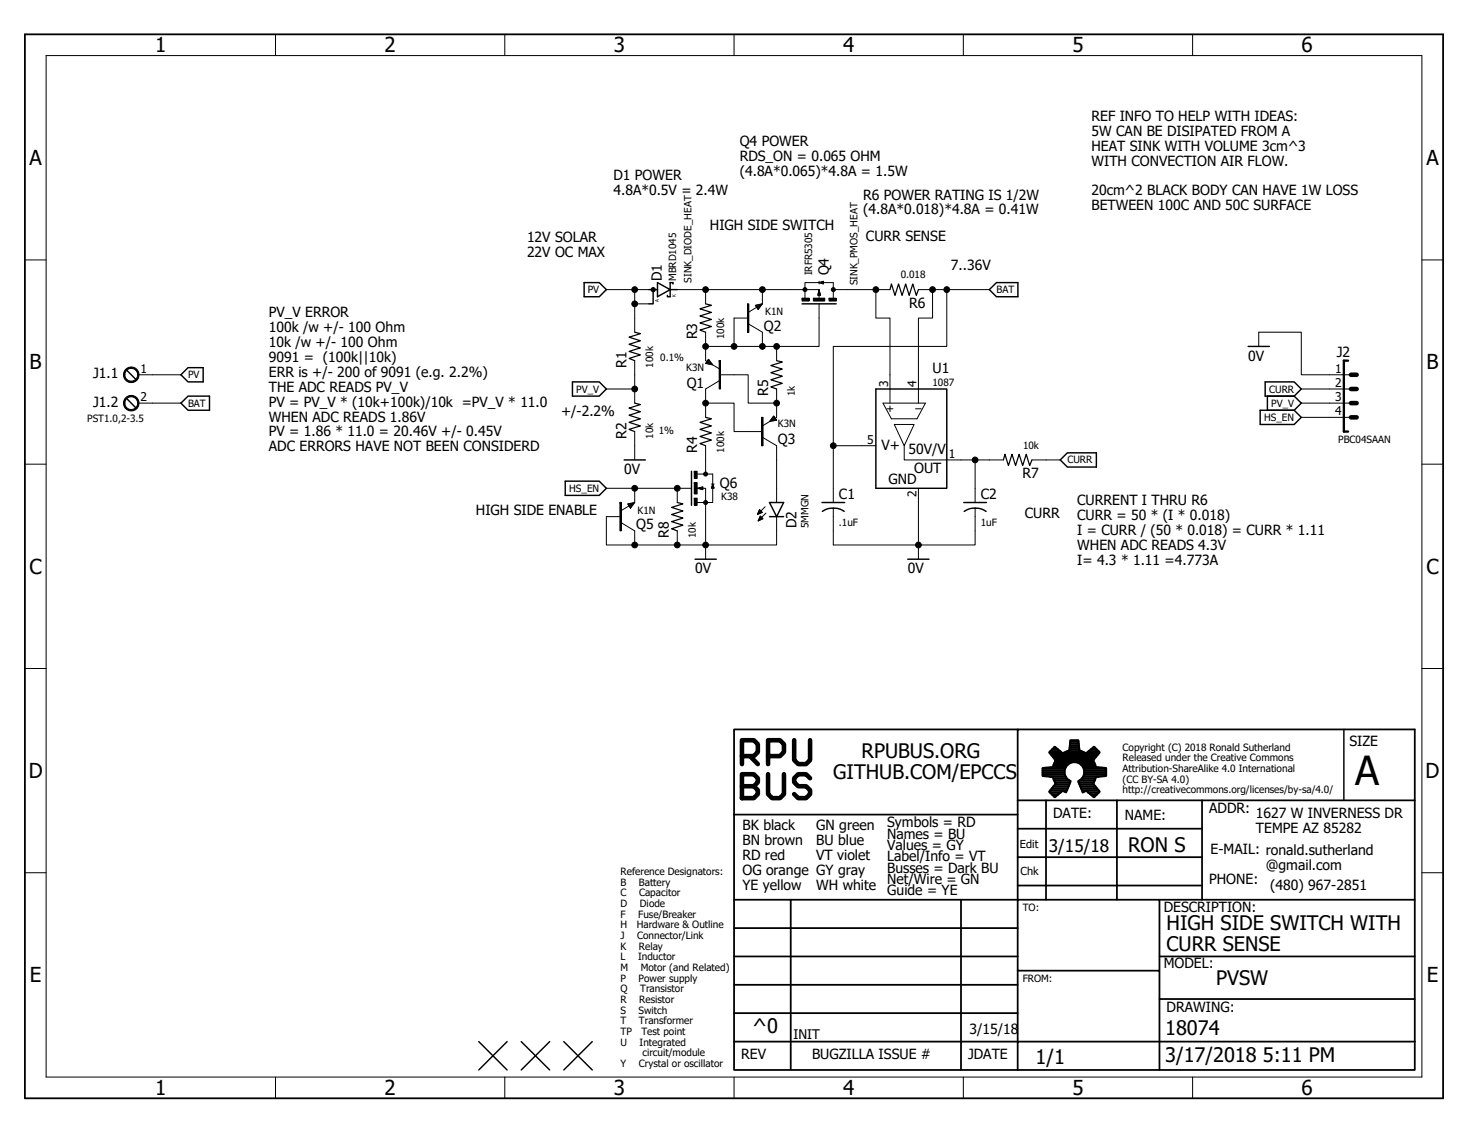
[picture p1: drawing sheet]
<svg xmlns="http://www.w3.org/2000/svg" width="279mm" height="216mm" viewBox="0 0 279 216" stroke-linecap="round" stroke-linejoin="round" font-family="sans-serif">
<path d="M4.2 6.2l271 203.5M275.2 6.2l-271 203.5" fill="none" stroke="#fff" stroke-width=".19"/>
<g fill="none" stroke="#000" stroke-width=".42">
<path d="M198.6 147.5h4.2M198.6 147.1h4.1M198.6 146.7h4.2M198.6 146.4h4.2M199.8 143.2l1.1-1 1.5 1.2 1.3-.5 .2-2h1.5l.2 2 1.2 .5 1.6-1.2 1 1-1.2 1.6 .5 1.2 2 .2v1.5l-2 .2-.5 1.3 1.2 1.5-1 1.1-1.6-1.3-.6 .3-.8-2.1a1.9 1.9 0 0 0 .7-2.9 1.9 1.9 0 0 0-3 0 1.9 1.9 0 0 0 .8 2.9l-.9 2.1-.6-.3-1.5 1.3-1.1-1.1 1.3-1.5-.5-1.3-2-.2v-1.5l2-.2 .5-1.2zM200 143.4h2.4M200 150.9h2M200 147.9h2.9M200 150.5h3.2M200.1 143h1.8M200.3 143.8h8.7M200.3 150.1h3"/>
<path d="M200.3 151.2h1.2M200.4 142.6h1M200.6 146h2.4M200.6 144.1h8.1M200.6 149.7h2.9M200.6 148.3h2.6M200.7 145.6h2.6M200.7 151.6h.4M200.8 148.6h2.9M200.8 142.3h.2M200.8 145.2h3.1M200.9 144.5h7.5"/>
<path d="M201 149.4h2.6M201 149h2.8M201 144.9h7.2M202.5 143.4h4.3M203.3 143h2.6M203.7 142.6h1.8M203.8 142.3h1.7M203.8 141.9h1.7M203.8 141.5h1.6M203.9 141.1h1.5M205.4 145.2h3M205.5 149h2.8"/>
<path d="M205.6 148.6h2.9M205.6 149.4h2.7M205.8 149.7h2.8M205.9 150.1h3M206 145.6h2.6M206 148.3h2.6M206.1 150.5h3.1M206.2 146h2.5M206.3 147.9h2.9M206.4 146.4h4.3M206.5 147.5h4.2M206.5 146.7h4.2"/>
<path d="M206.5 147.1h4.2M206.9 143.4h2.4M207.2 150.9h2.1M207.4 143h1.8M207.7 151.2h1.2M207.8 142.6h1M208.2 151.6h.3M208.3 142.3h.1"/>
</g>
<g fill="none" stroke="#000" stroke-width=".28">
<path d="M111.3 53.8h2.8l1.4 1.3-1.4 1.4h-2.8zM123.6 55.1h1.6M124.4 55.1v2.7h-.8M125.2 53.8l2.4 1.3-2.4 1.4zM127.6 55.1h1.4M128.2 54.1v-.3h-.6v2.7h-.5v-.3M152.8 57.8h6.5M188.4 55.1l1.4-1.3h4.1v2.7h-4.1zM24.2 70.5l1.6 1.7M24.2 75.9l1.6 1.7M34.5 71.4l1.3-1.4h2.9v2.7h-2.9zM34.5 76.8l1.3-1.4h4.1v2.7h-4.1z"/>
<path d="M109 72.7h5.1l1.4 1.4-1.4 1.3h-5.1zM166.8 74.1h13.5v18.9h-13.5zM237.7 66h4.1M240 78.1h6.5l1.3 1.4-1.3 1.3h-6.5zM241 72.7h5.5l1.3 1.4-1.3 1.3h-5.5zM241.4 75.4h5.1l1.3 1.4-1.3 1.3h-5.1zM107.7 91.6h6.4l1.4 1.4-1.4 1.3h-6.4zM118.9 87.6h4M131.7 89.7v6.5M146.6 95.7h2.6l-1.3 2.7zM146.6 98.4h2.6M156.5 95.7h4.4"/>
<path d="M160.8 97.4a3.8 3.8 0 0 0-4.2 0M183.6 95.7h4.3M187.8 97.4a3.8 3.8 0 0 0-4.2 0M201.9 87.6l1.4-1.4h5.5v2.7h-5.5zM132.4 106.5h4M172.9 106.5h4M255.9 138.9v13.5M91.2 198.3l5.4 5.4M96.6 198.3l-5.4 5.4M99.3 198.3l5.4 5.4M104.7 198.3l-5.4 5.4M107.4 198.3l5.4 5.4"/>
<path d="M112.8 198.3l-5.4 5.4M193.8 203.7h.1"/>
</g>
<path d="M134.4 57.8l1.1 .3-2.2 .7 2.2 .7-2.2 .7 2.2 .6-2.2 .7 2.2 .7-2.2 .6 1.1 .4M169.5 55.1l.3-1 .7 2.1 .6-2.1 .7 2.1 .7-2.1 .7 2.1 .6-2.1 .7 2.1 .4-1.1M120.9 63.2l1.1 .3-2.2 .7 2.2 .7-2.2 .7 2.2 .6-2.2 .7 2.2 .7-2.2 .6 1.1 .5M120.9 76.8l1.1 .2-2.2 .7 2.2 .7-2.2 .7 2.2 .6-2.2 .7 2.2 .7-2.2 .6 1.1 .5M134.4 79.5l1.1 .2-2.2 .7 2.2 .7-2.2 .6 2.2 .7-2.2 .7 2.2 .7-2.2 .7 1.1 .4M147.9 68.7l1.1 .2-2.2 .7 2.2 .7-2.2 .7 2.2 .6-2.2 .7 2.2 .7-2.2 .7 1.1 .4M129 95.7l1.1 .2-2.2 .7 2.2 .7-2.2 .7 2.2 .6-2.2 .7 2.2 .7-2.2 .7 1.1 .4M191.1 87.6l.3-1.1 .7 2.1 .6-2.1 .7 2.1 .7-2.1 .7 2.1 .7-2.1 .6 2.1 .4-1" fill="none" stroke="#000" stroke-width=".23"/>
<g fill="none" stroke="#000" stroke-width=".19">
<path d="M8.8 10.6h262v194.5h-262zM52.5 6.5v4.1M96.1 6.5v4.1M139.8 6.5v4.1M183.5 6.5v4.1M227.1 6.5v4.1M4.7 49.5h4.1M115.5 55.1h5.4M120.9 57.8v5.4M123.6 55.1h-2.7v2.7h2.7M124.1 54.9a.4 .4 0 0 1 .6 0 .4 .4 0 0 1-.2 .7 .4 .4 0 0 1-.5-.5l.4-.1 .1 .2-.5-.1zM129 55.1h5.4"/>
<path d="M134.4 55.1h18.9M134.4 55.1v2.7M142.4 57.8h.2v5.5h-.2zM142.4 57.8h.1M143.8 58.1l1.4-.3-.8 1.1zM143.9 58.2h1M144 58.3h.8M144.1 58.5h.6M144.1 58.1h.9M144.2 58.6h.5M144.3 58.7h.2M144.3 58.8h.1"/>
<path d="M144.7 57.9h.4M145.2 55.1v2.7l-2.7 1.7M152.8 56.8h1.3v.5h-1.3zM152.8 56.8h.1M153.3 55.1v-1.3h5.4v3M153.3 55.1h2.7v1.9M153.3 55.1v1.7M154.9 56.8h2.2v.5h-2.2zM154.9 56.8h.1M155.8 56.1h.5M155.8 56h.4M155.8 55.9h.4"/>
<path d="M155.9 55.7h.2M155.9 55.6h.2M155.9 55.5h.2M156 55.3h.1M156 53.8l.8-.3v.6zM156 55.2h.1M156 55.1l.3 1.1h-.6zM156 57.8v8.2h-8.1M156 53.5v.6M156.1 53.8h.7M156.3 53.9h.5M156.5 53.6h.3"/>
<path d="M156.7 54h.1M157.9 56.8h1.4v.5h-1.4zM157.9 56.8h.1M158.7 55.1h10.8M166.8 55.1v5.5h2.7v16.2M174.9 55.1h13.5M177.6 55.1v5.5h-2.7v16.2M180.3 55.1v10.9h-21.6v18.9M270.8 49.5h4M24 70.2a1.48 1.48 0 0 1 2.3 .5 1.48 1.48 0 0 1-1 2.1 1.48 1.48 0 0 1-1.8-1.4h.3a1.22 1.22 0 0 1 1.8-1.1 1.22 1.22 0 0 1 .1 2.1 1.22 1.22 0 0 1-1.9-.8v-.2h-.3l.1-.4zM24 75.6a1.48 1.48 0 0 1 2.3 .5 1.48 1.48 0 0 1-1 2.1 1.48 1.48 0 0 1-1.8-1.4h.3a1.22 1.22 0 0 1 1.8-1.1 1.22 1.22 0 0 1 .1 2.1 1.22 1.22 0 0 1-1.9-.8v-.2h-.3l.1-.4zM26.4 71.4h8.1"/>
<path d="M26.4 76.8h8.1M115.5 74.1h5.4M120.9 68.7v8.1M134.4 66h5.4M134.4 63.2v5.5l2.7 1.6M134.4 76.8h5.4v5.4h5.4M134.4 69.2h1.1M134.5 69h.9M134.6 68.9h.7M134.7 68.7h.5M134.8 68.6h.3M134.8 69.3h.8"/>
<path d="M134.9 68.5h.1M134.9 68.4l.8 1.1-1.3-.3zM135.5 69.4h.2M137 68.6h.2v5.5h-.2zM137 68.6h.1M137.1 71.4h5.4v5.4h5.4M137.1 72.4l-2.7 1.7v5.4M142.5 60.6h-2.7v5.4h8.1M142.5 61.6l2.7 1.6v2.8M145.1 79.5h.2v5.4h-.2zM145.1 79.5h.1M146.8 80h1.1"/>
<path d="M146.9 79.8h.9M147 79.7h.7M147.1 79.6h.5M147.2 79.4h.3M147.3 79.3h.1M147.4 79.2l.5 .8-1.3 .3zM147.9 66v2.7M147.9 74.1v5.4l-2.7 1.6M168.2 76.8h8.1l-1.7 2.9h-4.8zM169 77.8h1.1M169.5 77.3v1.1M174.4 77.8h1.1"/>
<path d="M239.7 66v-2.8h8.1v8.2h9.5M247.8 76.8h9.5M247.8 74.1h9.5M257.3 79.5h-9.5M4.7 88.4h4.1M115.5 93h16.2M118.1 95.7h.2v5.4h-.2zM118.1 95.7h.1M118.2 98.4h-2.7v5.4h13.5M118.2 99.4l2.7 1.7v2.7M119.5 95.9l1.4-.2-.8 1.1zM119.6 96h1.1"/>
<path d="M119.7 96.1h.8M119.8 96.2h.7M119.8 96.4h.6M119.9 95.9h.8M119.9 96.5h.3M120 96.6h.2M120.5 95.7h.3M120.9 93v2.7l-2.7 1.6M120.9 82.2v5.4M129 93v2.7M132.2 89.7h.6v1.4h-.6zM132.2 89.7h.1"/>
<path d="M132.2 94.8h.6v1.4h-.6zM132.2 94.8h.1M132.2 91.9h.6v2.1h-.6zM132.2 91.9h.1M132.5 93h1.9v2.7M132.8 90.3h2.9v5.4h-1.3M132.8 93l1.1-.3v.5zM132.8 95.7h1.6M132.9 93h1M133.2 92.9h.7M133.4 93.1h.5M133.7 92.7h.2"/>
<path d="M134.4 84.9v5.4M134.4 95.7v10.8M135.5 92.2h.5M135.5 92.9h.5M135.6 92.7h.3M135.6 92.6h.3M135.6 92.5h.2M135.7 92.4h.1M135.7 92.2h.1M135.7 92.2l.3 .8h-.5zM144.3 97.9h.1M144.3 97.8h.3"/>
<path d="M144.4 97.7h.5M144.4 99.1h.1M144.4 97.6h.8M144.5 99h.3M144.5 97.4h.6M144.5 98.9h.6M144.5 97.3h.4M144.6 98.7h.7M144.6 97.2h.2M144.6 98.6h.6M144.7 97h.1M144.7 97l.5 .6-.9 .4z"/>
<path d="M144.7 98.5h.3M144.8 98.3h.1M144.8 98.2l.5 .6-.9 .4zM145.2 83.2l2.7 1.7v10.8M145.7 96.5l-1.4 1.5M145.9 97.7l-1.5 1.5M146.6 80.2h.2M146.7 80.1h.7M147.9 98.4v5.4h-18.9M158.7 96.8v7h16.2h10.8v-7M166.8 84.9h-8.1v10.8M170.3 80.8h3.8l-1.9 4.1z"/>
<path d="M172.2 84.9v2.7h18.9M174.9 93v13.5M185.7 87.6v8.1M196.5 87.6h5.4M270.8 88.4h4M129 101.1v2.7M4.7 127.3h4.1M270.8 127.3h4M4.7 166.2h4.1M270.8 166.2h4M52.5 205.1v4M96.1 205.1v4"/>
<path d="M139.8 205.1v4M183.5 205.1v4M227.1 205.1v4"/>
<circle cx="120.9" cy="57.8" r=".55"/>
<circle cx="120.9" cy="55.1" r=".55"/>
<circle cx="134.4" cy="55.1" r=".55"/>
<circle cx="145.2" cy="55.1" r=".55"/>
<circle cx="153.3" cy="55.1" r=".38"/>
<circle cx="158.7" cy="55.1" r=".38"/>
<circle cx="166.8" cy="55.1" r=".55"/>
<circle cx="177.6" cy="55.1" r=".55"/>
<circle cx="180.3" cy="55.1" r=".55"/>
<circle cx="120.9" cy="74.1" r=".55"/>
<circle cx="134.4" cy="76.8" r=".55"/>
<circle cx="134.4" cy="66" r=".55"/>
<circle cx="139.8" cy="66" r=".55"/>
<circle cx="145.2" cy="66" r=".55"/>
<circle cx="147.9" cy="66" r=".55"/>
<circle cx="147.9" cy="76.8" r=".55"/>
<circle cx="120.9" cy="93" r=".55"/>
<circle cx="129" cy="93" r=".55"/>
<circle cx="134.4" cy="95.7" r=".38"/>
<circle cx="134.4" cy="90.3" r=".38"/>
<circle cx="158.7" cy="84.9" r=".55"/>
<circle cx="185.7" cy="87.6" r=".55"/>
<circle cx="120.9" cy="103.8" r=".55"/>
<circle cx="129" cy="103.8" r=".55"/>
<circle cx="134.4" cy="103.8" r=".55"/>
<circle cx="174.9" cy="103.8" r=".55"/>
</g>
<path d="M142.5 57.8v5.5M137.1 68.6v5.5M145.2 79.5v5.4M118.2 95.7v5.4" fill="none" stroke="#000" stroke-width=".25"/>
<g fill="none" stroke="#000" stroke-width=".34">
<path d="M4.7 6.5h270.1v202.6h-270.1zM193.8 138.9h-54v16.2M139.8 155.1h54M139.8 155.1v48.6h129.7v-5.4M193.8 152.4v18.9h-54M193.8 152.4h75.7M193.8 152.4v-13.5h75.7v59.4M193.8 157.8h35.1M199.2 152.4v18.9M212.7 152.4v18.9M228.9 157.8v13.5M228.9 152.4v5.4"/>
<path d="M139.8 176.7h54M150.6 171.3v32.3M183 171.3v32.4M193.8 163.2h35.1M193.8 168.6h35.1M220.8 171.3h48.7M139.8 187.5h54M139.8 192.9h54M139.8 182.1h54M193.8 184.8v13.5h-54M220.7 184.8h-26.9v-13.5h27v32.4M220.8 182.1h48.7"/>
<path d="M220.8 190.2h48.7M269.5 198.3h-75.7v5.4"/>
</g>
<path d="M257.3 74.1h1.1M257.3 76.8h1.1M257.3 79.5h1.1M257.3 71.4h1.1M141.3 144h2.3l.7-.8v-1.5l-.7-.8h-2.3v4.6M141.3 147.4h2.3l.7 .8v.7l-.7 .8 .7 .7v.8l-.7 .8h-2.3zM141.3 149.7h2.3M142.8 144l1.5 1.5M146.3 144h2.2l.8-.8v-1.5l-.8-.8h-2.2v4.6M146.3 147.4v3.8l.7 .8h1.5l.8-.8v-3.8M151.3 140.9v3.8l.7 .8h1.5l.8-.8v-3.8M154.3 148.2l-.8-.8h-1.5l-.7 .8v.7l.7 .8h1.5l.8 .7v.8l-.8 .8h-1.5l-.7-.8" fill="none" stroke="#000" stroke-width=".87"/>
<g fill="#000">
<path d="M124.1 54.9a.4 .4 0 0 1 .6 0 .4 .4 0 0 1-.2 .7 .4 .4 0 0 1-.5-.5l.4-.1 .1 .2-.5-.1z" fill-rule="evenodd"/>
<path d="M24 70.2a1.48 1.48 0 0 1 2.3 .5 1.48 1.48 0 0 1-1 2.1 1.48 1.48 0 0 1-1.8-1.4h.3a1.22 1.22 0 0 1 1.8-1.1 1.22 1.22 0 0 1 .1 2.1 1.22 1.22 0 0 1-1.9-.8v-.2h-.3l.1-.4z" fill-rule="evenodd"/>
<path d="M24 75.6a1.48 1.48 0 0 1 2.3 .5 1.48 1.48 0 0 1-1 2.1 1.48 1.48 0 0 1-1.8-1.4h.3a1.22 1.22 0 0 1 1.8-1.1 1.22 1.22 0 0 1 .1 2.1 1.22 1.22 0 0 1-1.9-.8v-.2h-.3l.1-.4z" fill-rule="evenodd"/>
<circle cx="120.9" cy="57.8" r=".55"/>
<circle cx="120.9" cy="55.1" r=".55"/>
<circle cx="134.4" cy="55.1" r=".55"/>
<circle cx="145.2" cy="55.1" r=".55"/>
<circle cx="153.3" cy="55.1" r=".38"/>
<circle cx="158.7" cy="55.1" r=".38"/>
<circle cx="166.8" cy="55.1" r=".55"/>
<circle cx="177.6" cy="55.1" r=".55"/>
<circle cx="180.3" cy="55.1" r=".55"/>
<circle cx="120.9" cy="74.1" r=".55"/>
<circle cx="134.4" cy="76.8" r=".55"/>
<circle cx="134.4" cy="66" r=".55"/>
<circle cx="139.8" cy="66" r=".55"/>
<circle cx="145.2" cy="66" r=".55"/>
<circle cx="147.9" cy="66" r=".55"/>
<circle cx="147.9" cy="76.8" r=".55"/>
<circle cx="120.9" cy="93" r=".55"/>
<circle cx="129" cy="93" r=".55"/>
<circle cx="134.4" cy="95.7" r=".38"/>
<circle cx="134.4" cy="90.3" r=".38"/>
<circle cx="158.7" cy="84.9" r=".55"/>
<circle cx="185.7" cy="87.6" r=".55"/>
<circle cx="120.9" cy="103.8" r=".55"/>
<circle cx="129" cy="103.8" r=".55"/>
<circle cx="134.4" cy="103.8" r=".55"/>
<circle cx="174.9" cy="103.8" r=".55"/>
</g>
<path d="M152.8 56.8h1.3v.5h-1.3zM154.9 56.8h2.2v.5h-2.2zM157.9 56.8h1.4v.5h-1.4zM132.2 89.7h.6v1.4h-.6zM132.2 94.8h.6v1.4h-.6zM132.2 91.9h.6v2.1h-.6z" fill="#000"/>
<path d="M256.8 68.7h-.9v13.5h.9" fill="none" stroke="#000" stroke-width=".44"/>
<text font-size="7.6" x="258.1" y="149.4">A</text>
<g font-size="3.9">
<text x="29.6" y="9.9">1</text>
<text x="73.2" y="9.9">2</text>
<text x="116.9" y="9.9">3</text>
<text x="160.6" y="9.9">4</text>
<text x="204.2" y="9.9">5</text>
<text x="247.9" y="9.9">6</text>
<text x="5.6" y="31.4">A</text>
<text x="271.7" y="31.4">A</text>
<text x="5.6" y="70.3">B</text>
<text x="271.7" y="70.3">B</text>
<text x="5.6" y="109.2">C</text>
<text x="271.7" y="109.2">C</text>
<text x="5.5" y="148.1">D</text>
<text x="271.5" y="148.1">D</text>
<text x="5.7" y="187">E</text>
<text x="271.7" y="187">E</text>
<text x="29.6" y="208.4">1</text>
<text x="73.2" y="208.4">2</text>
<text x="116.9" y="208.4">3</text>
<text x="160.6" y="208.4">4</text>
<text x="204.2" y="208.4">5</text>
<text x="247.9" y="208.4">6</text>
</g>
<g font-size="3.8">
<text x="158.7" y="148.3">GITHUB.COM/EPCCS</text>
<text x="164.1" y="144.3">RPUBUS.ORG</text>
<text x="214.9" y="162.1">RON S</text>
<text x="222.2" y="177">HIGH SIDE SWITCH WITH</text>
<text x="222.2" y="181">CURR SENSE</text>
<text x="231.6" y="187.5">PVSW</text>
<text x="143.3" y="196.7">^0</text>
<text x="221.9" y="197.1">18074</text>
<text x="197.2" y="202.5">1/1</text>
<text x="221.9" y="202.2">3/17/2018 5:11 PM</text>
</g>
<text font-size="3.3" x="199.8" y="162.1">3/15/18</text>
<g font-size="2.7">
<text x="207.9" y="23">REF INFO TO HELP WITH IDEAS:</text>
<text x="140.9" y="27.9">Q4 POWER</text>
<text x="207.9" y="25.8">5W CAN BE DISIPATED FROM A</text>
<text x="207.9" y="28.7">HEAT SINK WITH VOLUME 3cm^3</text>
<text x="116.8" y="34.2">D1 POWER</text>
<text x="140.9" y="30.7">RDS_ON = 0.065 OHM</text>
<text x="140.9" y="33.5">(4.8A*0.065)*4.8A = 1.5W</text>
<text x="207.9" y="31.5">WITH CONVECTION AIR FLOW.</text>
<text x="116.8" y="37.1">4.8A*0.5V = 2.4W</text>
<text x="164.4" y="38">R6 POWER RATING IS 1/2W</text>
<text x="164.4" y="40.8">(4.8A*0.018)*4.8A = 0.41W</text>
<text x="207.9" y="37.2">20cm^2 BLACK BODY CAN HAVE 1W LOSS</text>
<text x="207.9" y="40">BETWEEN 100C AND 50C SURFACE</text>
<text x="100.4" y="46.1">12V SOLAR</text>
<text x="135.2" y="43.8">HIGH SIDE SWITCH</text>
<text x="164.9" y="46">CURR SENSE</text>
<text x="100.4" y="48.9">22V OC MAX</text>
<text x="126" y="53.5" transform="rotate(-90 126 53.5)">D1</text>
<text x="157.9" y="52.5" transform="rotate(-90 157.9 52.5)">Q4</text>
<text x="181.1" y="51.4">7..36V</text>
<text x="173.2" y="58.6">R6</text>
<text x="51.2" y="60.4">PV_V ERROR</text>
<text x="51.2" y="63.2">100k /w +/- 100 Ohm</text>
<text x="132.8" y="64.6" transform="rotate(-90 132.8 64.6)">R3</text>
<text x="145.5" y="63">Q2</text>
<text x="51.2" y="66.1">10k /w +/- 100 Ohm</text>
<text x="51.2" y="68.9">9091 = (100k||10k)</text>
<text x="51.2" y="71.8">ERR is +/- 200 of 9091 (e.g. 2.2%)</text>
<text x="119.3" y="70" transform="rotate(-90 119.3 70)">R1</text>
<text x="177.6" y="71.1">U1</text>
<text x="237.7" y="68.7">0V</text>
<text x="254.6" y="68">J2</text>
<text x="17.7" y="72">J1.1</text>
<text x="17.7" y="77.4">J1.2</text>
<text x="51.2" y="74.6">THE ADC READS PV_V</text>
<text x="51.2" y="77.4">PV = PV_V * (10k+100k)/10k =PV_V * 11.0</text>
<text x="130.8" y="73.8">Q1</text>
<text x="146.3" y="75.4" transform="rotate(-90 146.3 75.4)">R5</text>
<text x="51.2" y="80.3">WHEN ADC READS 1.86V</text>
<text x="51.2" y="83.1">PV = 1.86 * 11.0 = 20.46V +/- 0.45V</text>
<text x="106.8" y="79.2">+/-2.2%</text>
<text x="119.3" y="83.5" transform="rotate(-90 119.3 83.5)">R2</text>
<text x="51.2" y="85.9">ADC ERRORS HAVE NOT BEEN CONSIDERD</text>
<text x="132.8" y="86.2" transform="rotate(-90 132.8 86.2)">R4</text>
<text x="148.2" y="84.6">Q3</text>
<text x="167.9" y="85.7">V+</text>
<text x="173" y="86.5">50V/V</text>
<text x="118.9" y="90.3">0V</text>
<text x="137.1" y="93">Q6</text>
<text x="159.8" y="95">C1</text>
<text x="169.2" y="92.2">GND</text>
<text x="174.1" y="90">OUT</text>
<text x="186.8" y="95">C2</text>
<text x="194.8" y="91">R7</text>
<text x="90.6" y="98.1">HIGH SIDE ENABLE</text>
<text x="121.2" y="100.8">Q5</text>
<text x="151.7" y="100.5" transform="rotate(-90 151.7 100.5)">D2</text>
<text x="195.2" y="98.6">CURR</text>
<text x="205.2" y="96.2">CURRENT I THRU R6</text>
<text x="205.2" y="99">CURR = 50 * (I * 0.018)</text>
<text x="205.2" y="101.9">I = CURR / (50 * 0.018) = CURR * 1.11</text>
<text x="127.4" y="102.4" transform="rotate(-90 127.4 102.4)">R8</text>
<text x="205.2" y="104.7">WHEN ADC READS 4.3V</text>
<text x="205.2" y="107.5">I= 4.3 * 1.11 =4.773A</text>
<text x="132.4" y="109.2">0V</text>
<text x="172.9" y="109.2">0V</text>
<text x="257" y="142">SIZE</text>
<text x="200.6" y="155.8">DATE:</text>
<text x="230.3" y="154.8">ADDR:</text>
<text x="239.2" y="155.8">1627 W INVERNESS DR</text>
<text x="141.4" y="158.1">BK black</text>
<text x="141.4" y="160.9">BN brown</text>
<text x="155.5" y="158.1">GN green</text>
<text x="155.5" y="160.9">BU blue</text>
<text x="169" y="161.8">Values = GY</text>
<text x="169" y="157.5">Symbols = RD</text>
<text x="169" y="159.7">Names = BU</text>
<text x="214.2" y="156">NAME:</text>
<text x="239.2" y="158.6">TEMPE AZ 85282</text>
<text x="141.4" y="163.7">RD red</text>
<text x="141.4" y="166.6">OG orange GY gray</text>
<text x="155.5" y="163.7">VT violet</text>
<text x="169" y="164">Label/Info = VT</text>
<text x="169" y="166.2">Busses = Dark BU</text>
<text x="230.6" y="162.5">E-MAIL: ronald.sutherland</text>
<text x="241.1" y="165.6">@gmail.com</text>
<text x="141.4" y="169.4">YE yellow</text>
<text x="155.5" y="169.4">WH white</text>
<text x="169" y="168.3">Net/Wire = GN</text>
<text x="169" y="170.5">Guide = YE</text>
<text x="221.6" y="173.6">DESCRIPTION:</text>
<text x="230.3" y="168.3">PHONE:</text>
<text x="241.9" y="169.4">(480) 967-2851</text>
<text x="221.6" y="184.4">MODEL:</text>
<text x="184.6" y="197">3/15/18</text>
<text x="222.2" y="192.8">DRAWING:</text>
<text x="141.2" y="201.7">REV</text>
<text x="154.7" y="201.7">BUGZILLA ISSUE #</text>
<text x="184.4" y="201.7">JDATE</text>
</g>
<text font-size="2.5" x="151.2" y="197.8">INIT</text>
<g font-size="2.3">
<text x="26.7" y="71">1</text>
<text x="254.3" y="71">1</text>
<text x="26.7" y="76.4">2</text>
<text x="169.1" y="73.7" transform="rotate(-90 169.1 73.7)">3</text>
<text x="174.5" y="73.7" transform="rotate(-90 174.5 73.7)">4</text>
<text x="254.3" y="73.7">2</text>
<text x="254.3" y="76.4">3</text>
<text x="254.3" y="79.1">4</text>
<text x="165.2" y="84.5">5</text>
<text x="180.7" y="87.2">1</text>
<text x="174.5" y="94.6" transform="rotate(-90 174.5 94.6)">2</text>
</g>
<g font-size="2.1">
<text x="194.2" y="161.4">Edit</text>
<text x="194.4" y="166.6">Chk</text>
</g>
<g font-size="1.9">
<text x="128.8" y="53.5" transform="rotate(-90 128.8 53.5)">MBRD1045</text>
<text x="131.7" y="53.8" transform="rotate(-90 131.7 53.8)">SINK_DIODE_HEAT</text>
<text x="154.7" y="52.5" transform="rotate(-90 154.7 52.5)">IRFR5305</text>
<text x="171.6" y="53">0.018</text>
<text x="111.9" y="55.8">PV</text>
<text x="163.3" y="54.3" transform="rotate(-90 163.3 54.3)">SINK_PMOS_HEAT</text>
<text x="189.8" y="55.8">BAT</text>
<text x="137.9" y="64.6" transform="rotate(-90 137.9 64.6)">100k</text>
<text x="145.7" y="60">K1N</text>
<text x="124.4" y="70" transform="rotate(-90 124.4 70)">100k</text>
<text x="125.8" y="68.7">0.1%</text>
<text x="130.7" y="70.5">K3N</text>
<text x="35.8" y="72">PV</text>
<text x="35.8" y="77.4">BAT</text>
<text x="109.7" y="74.7">PV_V</text>
<text x="151.4" y="75.4" transform="rotate(-90 151.4 75.4)">1k</text>
<text x="177.6" y="73.5">1087</text>
<text x="241.7" y="74.7">CURR</text>
<text x="242.1" y="77.4">PV_V</text>
<text x="16.6" y="80.3">PST1.0,2-3.5</text>
<text x="124.4" y="83.5" transform="rotate(-90 124.4 83.5)">10k</text>
<text x="125.5" y="82.7">1%</text>
<text x="148.2" y="81.3">K3N</text>
<text x="240.8" y="80.1">HS_EN</text>
<text x="137.9" y="86.2" transform="rotate(-90 137.9 86.2)">100k</text>
<text x="194.8" y="85.4">10k</text>
<text x="203.3" y="88.2">CURR</text>
<text x="254.9" y="84.3">PBC04SAAN</text>
<text x="108.4" y="93.6">HS_EN</text>
<text x="137.4" y="95.1">K38</text>
<text x="121.4" y="97.8">K1N</text>
<text x="154" y="100.5" transform="rotate(-90 154 100.5)">5MMGN</text>
<text x="159.8" y="100.1">.1uF</text>
<text x="186.8" y="100.1">1uF</text>
<text x="132.5" y="102.4" transform="rotate(-90 132.5 102.4)">10k</text>
<text x="213.8" y="142.9">Copyright (C) 2018 Ronald Sutherland</text>
<text x="213.8" y="144.9">Released under the Creative Commons</text>
<text x="213.8" y="147">Attribution-ShareAlike 4.0 International</text>
<text x="213.8" y="149">(CC BY-SA 4.0)</text>
<text x="213.8" y="151">http://creativecommons.org/licenses/by-sa/4.0/</text>
<text x="118.2" y="166.6">Reference Designators:</text>
<text x="118.2" y="168.6">B</text>
<text x="118.2" y="170.6">C</text>
<text x="118.2" y="172.7">D</text>
<text x="121.7" y="168.6">Battery</text>
<text x="121.7" y="170.6">Capacitor</text>
<text x="121.9" y="172.7">Diode</text>
<text x="194.8" y="173.5">TO:</text>
<text x="118.2" y="174.7">F</text>
<text x="118.2" y="176.7">H</text>
<text x="118.2" y="178.8">J</text>
<text x="121.3" y="176.7">Hardware &amp; Outline</text>
<text x="121.4" y="178.8">Connector/Link</text>
<text x="121.6" y="174.7">Fuse/Breaker</text>
<text x="118.2" y="180.8">K</text>
<text x="118.2" y="182.8">L</text>
<text x="118.2" y="184.9">M</text>
<text x="121.5" y="182.8">Inductor</text>
<text x="121.7" y="180.8">Relay</text>
<text x="122" y="184.9">Motor (and Related)</text>
<text x="118.2" y="186.9">P</text>
<text x="118.2" y="188.9">Q</text>
<text x="118.2" y="191">R</text>
<text x="121.6" y="186.9">Power supply</text>
<text x="121.8" y="191">Resistor</text>
<text x="121.9" y="188.9">Transistor</text>
<text x="194.8" y="187">FROM:</text>
<text x="118.2" y="193">S</text>
<text x="118.2" y="195">T</text>
<text x="118.2" y="197.1">TP</text>
<text x="121.6" y="193">Switch</text>
<text x="121.7" y="195">Transformer</text>
<text x="122.2" y="197.1">Test point</text>
<text x="118.2" y="199.1">U</text>
<text x="118.2" y="203.2">Y</text>
<text x="121.7" y="203.2">Crystal or oscillator</text>
<text x="121.8" y="199.1">Integrated</text>
<text x="122.3" y="201.1">circuit/module</text>
</g>
<g font-size=".9">
<text x="125.5" y="57.6" transform="rotate(-90 125.5 57.6)">A</text>
<text x="128.7" y="56.5" transform="rotate(-90 128.7 56.5)">K</text>
</g>
</svg>
